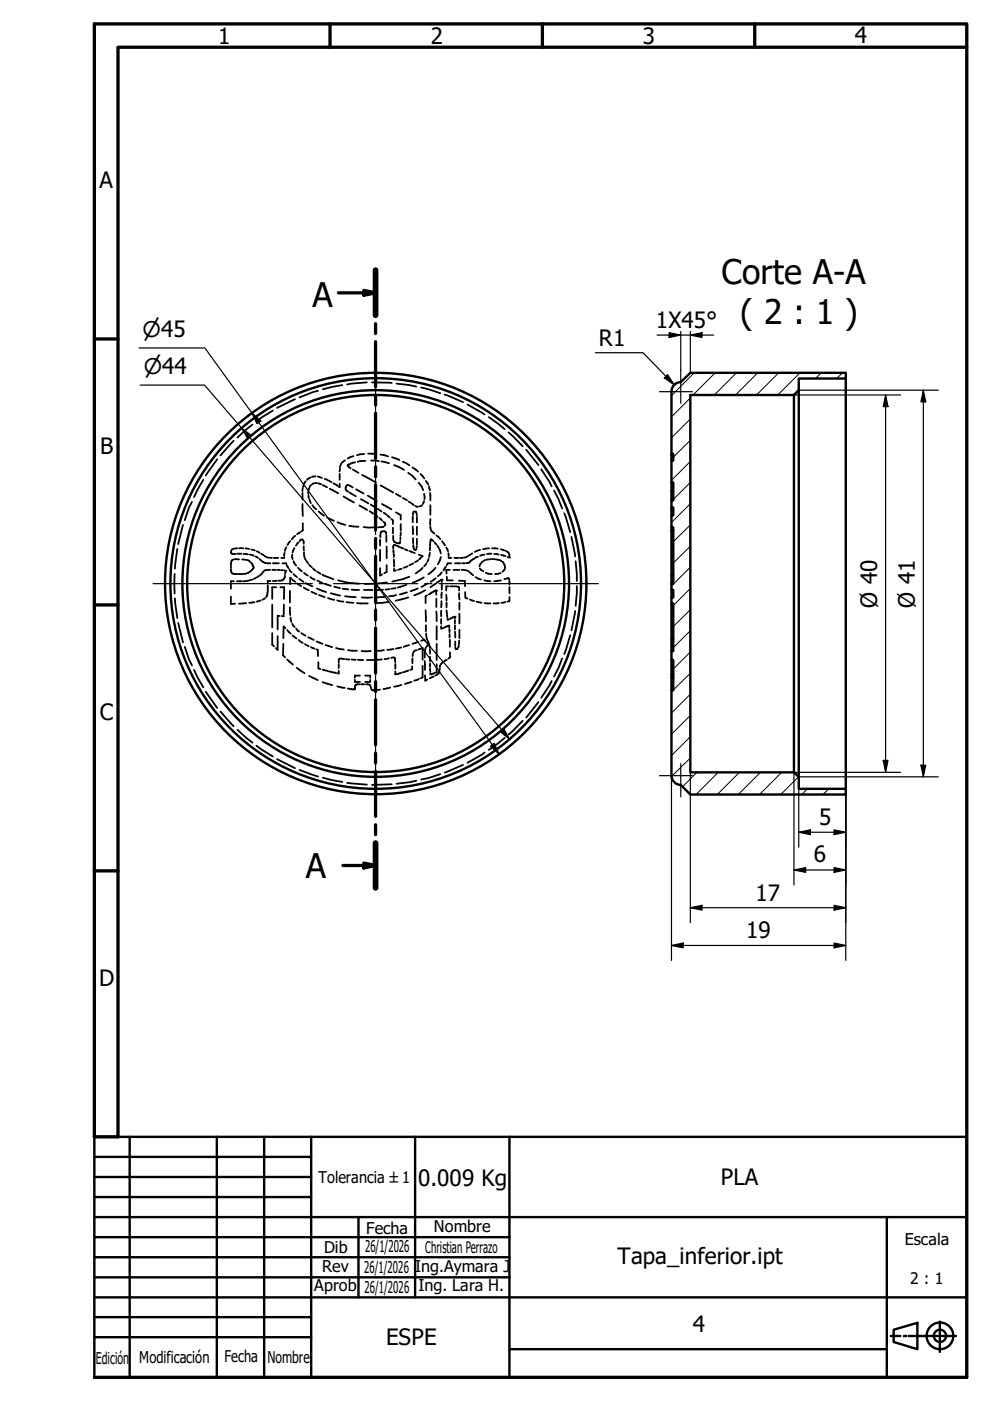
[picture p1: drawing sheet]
<svg xmlns="http://www.w3.org/2000/svg" width="210mm" height="297mm" viewBox="0 0 210 297" stroke-linecap="round" stroke-linejoin="round" font-family="sans-serif">
<!-- layer: Sombreado (ISO) -->
<g fill="none" stroke="#000" stroke-width=".21">
<path d="M147.2 79l-4.8 4.9M151.6 79l-4.7 4.7M156.1 79l-4.7 4.7M160.7 79l-4.7 4.7M165.1 79l-4.7 4.7M169.6 79l-4.7 4.7M174.1 79l-1.2 1.2M178.6 79l-1.2 1.2M146.4 97.8l-4 4M146.4 93.3l-3.7 3.7M146.4 88.8l-4 4M146.4 84.4l-4 4"/>
<path d="M142.6 106.1l-.2 .2M146.4 115.8l-3.7 3.6M146.4 111.3l-3.7 3.6M146.4 106.8l-4 4M146.4 102.3l-3.7 3.6M146.4 138.2l-3.7 3.6M146.4 133.7l-3.7 3.6M146.4 129.3l-3.7 3.5M146.4 124.8l-3.7 3.6M146.4 120.3l-4 4M142.7 146.4l-.3 .3M146.4 156.2l-4 4"/>
<path d="M146.4 151.7l-4 4M146.4 147.2l-4 4M146.4 142.7l-3.7 3.6M146.4 160.7l-4 3.9M147.8 163.8l-3.1 3M152.3 163.8l-4.7 4.7M156.8 163.8l-4.7 4.7M161.2 163.8l-4.7 4.7M165.7 163.8l-4.7 4.7M169.3 164.7l-3.8 3.8M171.2 167.2l-1.2 1.3M175.7 167.2l-1.2 1.3"/>
<path d="M179.3 168.1l-.3 .4"/>
</g>
<!-- layer: Oculto (ISO) -->
<g fill="none" stroke="#000" stroke-width=".38">
<path d="M46 97.4l-2.4 3.4M49.5 93.5l-2.8 3.1M53.5 90l-3.1 2.8M57.8 87l-2.4 1.6-1 .8M62.5 84.6l-3.8 1.9M67.4 82.9l-3.9 1.4M72.1 99.2l-.1 .7M72.2 98.7l-.1 .3M72.4 98.2l-.1 .3M72.6 81.6l-4.1 .9M73.2 97.6l-.7 .5M73.7 98.7l.1 .2"/>
<path d="M73.9 98.5l-.2 .2M73.9 98.9l.5 .4M74.1 98.4l-.2 .1M74.5 98.2l-.3 .1M74.8 99.6l1.2 .7M74.9 96.7l-1.2 .5M75.3 98l-.6 .2M77.2 96.3l-1.5 .2M77.5 97.7l-1.7 .2M77.8 81.1l-4.2 .4M78 96.2l1.8 .1M78.7 97.6l1.6 .2"/>
<path d="M78.9 81.1l4.2 .1M80.6 96.4l1.7 .4M80.8 97.8l1.7 .4M83.1 97l1.6 .5M83.6 98.6l2.1 1M84.1 81.3l4.2 .7M85.4 97.9l1.4 .8M87.4 99.1l1.2 .9M89.3 82.2l4 1.2M94.3 83.7l3.9 1.6M99.1 85.8l3.6 2.1M103.6 88.4l3.4 2.6"/>
<path d="M107.8 91.7l3 2.9M111.6 95.4l2.6 3.2M114.7 99.5l2.3 3.6M37.6 116.4l-.5 4.2M38.8 111.3l-1 4.1M40.7 106.4l-.6 1.2-.9 2.7M43.1 101.7l-2 3.7M49 119.9v.5M49 119.4v.3M49 116.9v.2M49 117.2l.1 .1M49.1 119l-.1 .2"/>
<path d="M49.1 116.5l-.1 .3M49.1 117.4l.2 .1M49.2 118.8l-.1 .1M49.5 117.5h.5M49.5 118.6l-.2 .1M49.6 116.3l-.3 .1M49.7 118.6h1M50.3 117.4h.9M50.4 116.3h-.6M50.7 116.3h.9M51.3 118.6l1 .1M51.6 117.5h1"/>
<path d="M52 116.3l.8 .1M52.5 118.7l.2 .2M52.8 118.9l.2 .3M53 117.6l.8 .2M53.2 119.3l.3 .3M53.3 116.5l.7 .2M53.5 119.7l.1 .2M54.1 118l.6 .3M54.4 116.9l.7 .3M55.1 118.5l.4 .4M55.4 117.4l.5 .3M55.6 119l.3 .2"/>
<path d="M56.1 117.8l.3 .2M56.1 119.3l.4 .1M56.5 118.1l.4 .1M56.6 119.4h.7M57.1 118.2l.6 .1M57.8 119.4h1.3M58 118.3h1M59.9 119.4h.7l.2 .3M60.3 118.1v.2h-.7M60.3 117.2v.6M60.7 116l-.3 .8M60.8 119.9l.4 .5"/>
<path d="M61.5 114.7l-.5 .9M62 117.6v.9M62.2 119l.6 .9M62.4 116.2l-.4 .9M62.6 113.6l-.8 .7M63.3 115l-.6 .7M63.7 112.8l-.7 .5M63.9 114.4l-.3 .3M64 114.3l.3 .2M64.1 104.5v1.4M64.1 106.9l.1 2.5M64.2 103.5l-.1 .6"/>
<path d="M64.2 110.9v1.5l-.3 .2M64.3 114.7l.1 .6M64.4 115.8l.1 .9M64.4 102.8l-.1 .4M64.5 117.1v.6M64.5 117.8l.1 .4M64.6 118.4l.2 .3M64.8 102l-.3 .5M65 118.9l.3 .5M65.4 105l.1 .6M65.4 104.1l-.1 .6M65.5 119.7l.6 .6"/>
<path d="M65.6 105.8l.3 .9M65.6 103.4l-.1 .5M65.8 101.3l-.7 .4M66 102.9l-.3 .3M66.2 107.1l.9 .9M66.5 102.5l-.3 .2M66.9 101l-.8 .1M67.2 102.4l-.5 .1M67.4 101l.9 .3M67.4 102.5l.7 .2M67.6 108.4l1.1 .9M68.4 102.9l.9 .4"/>
<path d="M68.8 101.5l.7 .3M69.3 109.7l1.5 .7M69.7 101.9l.6 .3M69.9 103.6l1.8 1M70.7 102.5l.5 .2M71.3 102.8l.3 .2M71.6 110.7l1.6 .6M72 102.5v.8l-.2-.1M72 100.4v1.3M72.8 105.3l2.3 1.2M73.3 103.6l.1 .3M73.3 103.3v.2"/>
<path d="M73.4 103.1l-.1 .1M73.5 104l.4 .3M73.9 102.9h-.3l-.1 .1M74 102.9l.8 .5M74 111.5l2 .2M74.1 104.4l1.3 .8M75.5 103.7l1.6 .9M76.2 107.2l1.7 .9M76.5 105.8l1.6 .9M76.8 100.7l2.9 1.6M77.1 111.7l2.1 .1M78 105.1l1.9 1.1"/>
<path d="M78.4 108.4l.7 .5M78.6 107l1 .6M79.4 109.1l.7 .5M80.1 107.9l.8 .5M80.5 109.8l.5 .5M80.6 114.4v1.3M80.6 116.6v2.3M80.6 113.3v.7M80.7 102.9l2.7 1.5M80.8 112.8l-.1 .3M81 106.9l2 1.1M81.2 112.6l-.4 .2"/>
<path d="M81.3 110.6l.4 .3M81.3 108.7l.6 .4M81.3 112.6l.4 .1M81.4 111.6l-1.3 .2M81.7 111l-.1 .4M81.7 112.8l.2 .4M81.9 113.5v1.4M82 119.8v1.5l-.5 .2M82 115.9v2.4M82.1 109.3l.6 .5M83 110l.3 .3v.8M83.3 111.9v1.2"/>
<path d="M83.4 113.6v.6M83.4 115.9v.4M83.4 114.4l.1 .3M83.4 116.6v.5M83.4 117.4l.1 .7M83.5 114.8l.2 .1M83.5 118.6l.1 .7M83.6 115.6l-.2 .1M83.6 119.5v.6M83.6 115.6h.3M83.8 115l.2 .1M83.9 104.7l1.1 .6"/>
<path d="M83.9 108.6l1.1 .6v1M84.1 115.1l.2 .1M84.1 115.7l.2 .1M84.3 115.2h.2M84.4 115.9l.4 .1M84.6 115.2h.1M84.8 114.8l-.1 .4M84.9 113.9v.6M85 112.9l-.1 .7M85 111.1v1.4M85 116.1l.5 .2M85.4 105.6l.9 .5"/>
<path d="M85.9 116.4l.5 .3M86.6 100.3l.8 .6 .7 .7M86.7 106.3l.5 .4M86.8 116.8l1.1 .5M87.4 106.8l.4 .3M87.5 111.6l.1 1.7M87.5 109.5v1.2M87.6 108.8v.4M87.6 114.1v1.1M87.6 119.4l-.8 .5M87.6 115.6l.1 .5M87.8 116.3l.1 .2"/>
<path d="M87.9 108.4l-.3 .2M87.9 116.6h.2M88 108.4l.3 .3M88.1 107.3l.5 .1M88.3 116.4l-.2 .2M88.3 108.8l.1 .5M88.4 115.7l-.1 .5M88.4 114.2v1.2M88.4 111.7v1.7M88.4 109.6v1.2M88.6 118.8l-.6 .4M88.8 102.3l.6 .9 .3 .7"/>
<path d="M88.8 117.6l.8 .3-.2 .1M89.2 100.5l.8 1M89.3 118.2l-.4 .4M89.5 107.1l-.5 .3M89.9 106.2l-.2 .7M89.9 104.7l.1 1.1M90.3 102l.5 .7M90.4 119.4l-.5 .7M90.9 118.5l-.3 .6M90.9 103.1l.2 .9M91.1 117.2l-.1 .9M91.2 115.3v.4"/>
<path d="M91.2 116l-.1 .7M91.2 104.5v1.6M91.2 107.1v2M91.2 111.6l.1 .5M91.2 114.8v.3M91.2 110v1.3M91.3 114.4v.2M91.4 114.4h.1M91.4 112.3l.1 .3M91.6 114.5l.3 .2M91.6 112.7l.5 .4M92.1 115l.5 .5"/>
<path d="M92.5 113.5l.8 .8M92.8 115.7l.3 .6M93.2 116.4l.3 .9M93.5 118.1l-.7 1.5M93.7 114.7l.7 .9M94.6 116.1l.4 .8M95.1 117.3v.6M95.1 118.1v.2h.6M95.7 119.4h-.8l-.2 .4M96.3 118.3h1M96.5 119.4h1.1M98 119.4h.6"/>
<path d="M98.2 118.2l-.6 .1M98.7 118.2h-.3M99.2 119.4h-.4M99.3 117.9l-.4 .2M99.5 119.2l-.2 .1M99.7 119.1l-.1 .1M99.8 118.9l-.1 .1M100.1 117.3l-.7 .5M100.2 118.6l-.3 .2M100.6 118.3l-.3 .2M101.3 118l-.5 .3M101.8 116.6l-1.2 .4"/>
<path d="M101.9 119.5l-.2 .6M102.4 119l-.4 .4M102.7 117.6l-.9 .2M102.9 118.7l-.3 .2M103.7 116.3l-1.3 .1M103.8 118.6l-.6 .1M104 118.5h.5M104.2 117.4l-.9 .1M104.3 116.3h1.2M104.7 118.5l.3 .1M104.8 117.5l.9 .1M105.2 118.6l.4 .1"/>
<path d="M105.7 118.7l.3 .1M106.1 118.9l.3 .1M106.2 116.4l.7 .3M106.2 117.7l1 .2M106.6 119.1l.2 .3M106.9 119.6l.1 .4M107.2 116.8l.3 .2M107.6 117l.2 .1M107.8 117.2l.1 .2M107.9 117.5l.1 .3M108 118l.1 .2-.5-.1M117.5 104l.9 1.7 .8 2.1"/>
<path d="M119.6 108.8l1.3 4M121.2 113.8l.7 4.2M122 119l.3 4.2M37 121.7v4.1M37.1 126.9l.5 4.1M37.8 132.1l1 4.1M39.2 137.1l.9 2.7 .6 1.3M49 120.7v.4M49 126.5v1.6l.8-.1M49 121.2l.1 .2M49.1 121.5l.2 .1M49.4 121.7h.3"/>
<path d="M49.6 123.2h-.6v1.6M49.7 121.7h.3M50.2 121.7h.3M50.2 123.2h1M50.7 121.7h.4M51.6 121.7h-.4M52.2 123.2h-.6M52.2 127.9l-1.5 .1M52.2 121.6l-.4 .1M52.6 121.5h-.2M52.9 123l-.5 .2M53 121.2l-.2 .1"/>
<path d="M53.4 120.8l-.3 .3M53.6 122.9l-.5 .1M53.7 120l.1 .2M53.7 120.5l-.2 .2M53.8 120.3l-.1 .1M54 127.7l-1.2 .1M54.3 122.5l-.5 .2M54.8 122.2l-.3 .2M55.2 121.8l-.2 .3M55.2 127.3l-.8 .3M55.6 121.6l-.2 .2M55.8 121.3l-.2 .2"/>
<path d="M56 121l-.1 .2M56.2 126.9l-.6 .3M56.5 120.9l-.4 .1M56.6 126.3l-.2 .3M56.7 126l-.1 .2M56.8 124.1v.7M56.8 125v.3M56.8 125.5l-.1 .3M57.3 120.8l-.7 .1M57.3 123.2h-.5v.4M57.7 120.8h.8M57.7 134.2v2.5l.4 .3"/>
<path d="M57.7 128.2v4.8M58.5 124.5h-.8v2.5M58.7 123.1l-.9 .1M58.8 120.8l.5 .1M58.9 134.9v2.9l-.4-.4M59 123.1h.4M59.3 130.6l-.4-.1v3M59.4 124.5h.9l-.1 2.5M59.6 120.9h.4M59.8 123l-.2 .1M60.1 136.5l-.1 2.4 .5 .5M60.1 122.9l-.2 .1"/>
<path d="M60.2 128.2l-.1 2.5-.3-.1M60.3 121h.2M60.3 122.6l-.2 .2M60.4 122l-.1 .5M60.5 133.2l-.4-.4v2.5M60.5 121v.1M60.5 121.3v.4M60.9 139.8l1.2 1.1M60.9 133.6l.8 .8M61.3 120.7l.5 .6M61.5 128.8v1.6M61.5 125.3v2.4"/>
<path d="M61.6 130.9l.2 1M61.8 122.7l-.3-.2v1.4M62 132.3l.5 .7M62 122.9l.6 .5M62 134.7l.9 .7M62.2 121.7l.8 .7M62.8 133.3l.6 .6M63 123.7l.9 .6M63.2 120.4l.8 .7M63.3 135.7l.9 .6M63.4 122.7l.9 .7M63.9 134.2l.9 .6"/>
<path d="M64.4 124.6l1.1 .5M64.5 121.5l.8 .5M64.6 136.6l.9 .4M64.8 123.6l1.4 .7M65.3 135.1l1.2 .6M65.8 122.4l.9 .5M65.9 137.2l.8 .3M66 125.5l1.1 .5M66.4 120.5l.5 .5M67.1 137.7l.3 .1v1.3M67.1 136l1.3 .5M67.2 124.8l2 .7"/>
<path d="M67.2 121.2l.7 .5M67.3 123.1l1.1 .5M67.6 126.2l1.2 .4M68.3 121.8l2.4 1M68.9 123.8l1.3 .4M69 136.8l1.4 .4M69.5 126.8l1.4 .4M70.1 125.8l2 .5M70.9 124.4l1.2 .3M71.2 137.4l1.7 .3M71.5 127.3l1.3 .3M71.7 123l2.1 .6 2.3 .1"/>
<path d="M71.8 139.9v.5M71.9 139.7l-.1 .1M71.9 139.6h.2M72.2 139.6l.3 .1M72.6 139.7h.4M72.6 124.8l1.3 .2M73.2 126.4l2.2 .2M73.3 139.7l.8 .1M73.5 127.7l1.4 .1M73.8 137.8l1.9 .2M74.5 139.8l.9 .1M74.5 125l1.6 .1"/>
<path d="M75.7 127.9h2.3M75.9 139.9h1.1M76.6 138h2M76.7 126.7h2.2M77.2 125.1h1.8M77.8 139.9h1.4M80.6 120.4v1.6l.4-.2M81 139.8l-1.2 .1M81.2 125l-1.3 .1M81.4 137.8l-1.8 .2M81.7 126.5l-1.8 .2M82 123.5l-4.7 .3"/>
<path d="M82.4 127.6l-2.9 .3M82.5 139.6l-1 .1M82.6 124.9l-.9 .1M83.4 139.4l-.5 .1M83.4 137.6l-1.3 .2M83.6 139.4v.1M83.6 120.6v.4h.3M83.7 139.6l.1 .1M83.8 139.9v.5M83.9 124.7l-.9 .1M84 126.2l-1.5 .2M85.1 137.3l-1.2 .2"/>
<path d="M85.2 120.6l-.8 .2M86.2 124l-1.9 .6M86.3 125.6l-1.5 .4M86.4 120.1l-.8 .3M86.6 126.7l-2.7 .7M86.7 136.8l-1.1 .3M86.8 122.3l-1.4 .5-2.2 .5M87.4 139.6v1M87.6 138.5l-.1 .6M87.8 138.1l-.2 .3M88.4 137.8l-.5 .2M88.6 124.8l-1.5 .5"/>
<path d="M88.6 136.1l-1.2 .4M89.2 137.5l-.5 .2M89.3 135.9l.6-.3 .3 .3M89.4 137.5l.2-.1v2.5M89.6 120.4l-1.5 1.2M89.9 122.4l-2.4 1.2M90 138.4v1M90.2 137.7l-.1 .5M90.2 125.1l-2.4 1.1M90.2 129.4l.1 2.3M90.3 137.3l-.1 .2M90.3 132.6v1.2"/>
<path d="M90.4 134.3v.6M90.4 135.2l.2 .4M90.6 126.2l-.4 .2v1.5M90.6 136.3l.4 .3-.2 .2M90.7 135.8l.1 .3M90.7 136.9l-.3 .2M90.7 123.7l-1.4 .7M90.9 136.3l.1 .4M91.1 136.9v.5M91.1 137.7l.1 .9M91.2 139.2v1M91.4 125.7l-.5 .3"/>
<path d="M91.8 125.5l-.3 .2M92.1 125.3l-.2 .2M92.3 125.2l-.1 .1M92.3 120.4l-1.5 1.4M92.4 125.2l.1 .9M92.4 122.6l-1.1 .8M92.5 123.7l-1.3 .8M92.5 129.7l.1 2M92.5 126.9v1.8M92.6 132.8v2.8M92.6 136.5v3.4M92.9 123.4l-.3 .2"/>
<path d="M93.3 123.1l-.3 .2M93.5 122.9l-.1 .1M93.5 132.8l.1 .5M93.5 129.5v1.2M93.5 131.2v1.1M93.6 127.4l-.1 1.4M93.7 122.9v.5M93.7 123.9v1.1M93.7 125.6l-.1 1.2M93.7 121.3l-.9 .9M93.9 133.2l-.2 .1M94.2 133l-.2 .1"/>
<path d="M94.6 132.9l-.2 .1M94.6 120.1l-.6 .9M94.6 126.1l.1 1.3M94.7 129.4v.8M94.7 127.7v1.1M94.7 130.4l.2 .5M94.7 122.3v.7h1.3M94.7 139.9l-.5 .4M94.8 132.8h-.2M94.9 131.2v.2l.2-.1M95.1 132.7l-.2 .1M95.1 124.3h-.5v.9"/>
<path d="M95.1 132.6h.1v.4M95.2 133.3l.1 .7M95.3 134.4v.8M95.4 135.6v1.5M95.4 138.3v1.1l-.3 .2M95.4 120.8h-.8l.1 .8M95.4 124.3h.6M95.7 131l-.3 .2M95.9 130.9l-.1 .1M96.1 130.9h-.1M96.1 120.8h1.3M96.2 124.3h.3"/>
<path d="M96.2 130.8l.2-.1 .1 .5M96.5 133.9v1.3M96.5 132.6v.9M96.5 131.5v.7M96.5 137.3l.1 .2M96.5 136v1M96.6 124.3l.3 .1M96.6 137.6h.2M97 124.4h.2M97 137.4l-.1 .2M97.3 124.5v.7M97.3 136.8l-.1 .5"/>
<path d="M97.3 123.1l1.3 .1v1.1M97.3 125.8l.1 1.3M97.3 135.8v.8M97.4 127.7v1.6M97.4 130.1v2.1M97.4 133.5v1.8M97.9 120.8l.7 .1M98.6 125.5l.1 1.2 .4 .2M98.7 120.9l.4 .1M99.3 121.1l.2 .2M99.6 127.1l.9 .3M99.7 121.4l.6 .6"/>
<path d="M100.8 122.4l1.2 .5M101 127.6l1.1 .2M101.7 120.5l.8 .6M102.7 123l1.3 .2M102.7 127.9h1.3M103 121.5l1.3 .2M105.8 127.9h-1.2M106.2 121.5l-1.2 .2M106.2 123l-1.4 .2M107 120.6l-.4 .6M107.1 120.1v.4M107.2 127.6l-.9 .2"/>
<path d="M107.7 122.6l-.8 .2M107.8 122.6l.1 .1M107.9 122.7l.1 .3M108 123.2v.7M108 124.4v1.4M108 126.6v.8l-.4 .2M119.2 139.6l-.8 2.1-.9 1.7M120.9 134.7l-1.3 4M121.9 129.5l-.7 4.2M122.3 124.3l-.3 4.1M41.1 142l2 3.7M43.6 146.7l2.4 3.4"/>
<path d="M46.7 150.9l2.8 3.1M50.4 154.7l3.1 2.8M54.4 158.1l3.4 2.3M62.9 141.6l1.7 1.1M65.5 143.3l1.9 .9M67.5 140.4v1.3l.4 .1M68.4 142l.6 .2M68.4 144.6l2 .7M69.2 142.2l.3 .1M69.7 142.4h.5M70.3 142.5h.4M70.8 142.6l.4 .1"/>
<path d="M71.5 145.5l1.6 .3M71.8 142.2v.6l-.3-.1M71.8 140.8v.9M73.7 146l.7 .1M74.5 146.1l.2 .1M74.9 146.2h.2M75.2 146.1l-.1 .1M75.2 144.1v.5h1.1M75.2 145.5v.3M75.2 145.9v.1M75.4 145.3l-.1 .1M75.6 145.1l-.2 .1"/>
<path d="M75.7 145.1h.5M76.3 143.2h-1.1v.5M76.5 145.1h.7M77.4 143.2h1.1v.5M77.6 145.1h.4M78.2 145.1l.2 .1M78.4 145.3l.1 .2M78.5 144.1v.5h-1.1M78.6 145.6l.1 .3M78.7 146l.1 .2M78.9 146.3l.1 .1M79.1 146.4h.3"/>
<path d="M80.6 146.2l-1 .2M82.7 145.8l-1.4 .3M83.8 140.8v1M83.8 142.4v.6l.2-.1M84.5 142.8l-.3 .1M85.1 142.7l-.5 .1M85.1 145.2l-1.5 .4M85.9 142.4l-.5 .1M86.6 142.2l-.6 .2M87.2 144.6l-1.3 .4M87.4 141.3v.6l-.4 .1M88.8 143.9l-1 .4"/>
<path d="M89.6 141.1v2.5l-.4 .2M90 140.1l.1 1.9M90.1 143.2l.1 1.1 .4-.2M91.2 140.6v.8M91.2 141.7v.7M91.2 142.7v.3h.2M91.4 142.9h.2M91.8 142.8l-.1 .1M91.9 143.4l-.8 .4M92.2 142.7l-.3 .1M92.6 140.8v1.7l-.2 .1M92.7 143l-.4 .2"/>
<path d="M93 142.7l-.2 .2M93.2 142.2l-.1 .4M93.2 141.7v.3M93.3 141.1v.3M93.5 140.8l-.1 .2M93.9 140.4l-.2 .2M102.7 159.6l-3.6 2.1M107 156.4l-3.4 2.6M110.8 152.8l-3 3M114.2 148.8l-2.6 3.3M117 144.4l-.5 1-1.8 2.5M58.7 161l3.8 1.9"/>
<path d="M63.5 163.2l3.9 1.4M68.5 164.9l4.1 .9M73.6 166l4.2 .4M83.1 166.3l-4.2 .1M88.3 165.5l-4.2 .7M93.3 164.1l-2.4 .9-1.6 .3M98.2 162.2l-3.9 1.6"/>
</g>
<g fill="#000">
<circle cx="73.7" cy="98.7" r=".19"/>
<circle cx="60.5" cy="121" r=".19"/>
<circle cx="92.4" cy="125.2" r=".19"/>
<circle cx="92.5" cy="125.3" r=".19"/>
<circle cx="93.6" cy="122.9" r=".19"/>
<circle cx="96.4" cy="130.8" r=".19"/>
</g>
<!-- layer: Visible (ISO) -->
<g fill="none" stroke="#000" stroke-width=".51">
<path d="M142.4 83v13.3h.3v1.3h-.3v4.7h.3v3.8h-.3v1.5h.3v1.7h-.3v2.5h.3v11.9h-.3v1.4h.3v1.6h-.3v1.2h.3v10.1h-.3v1.9h.3v6.5h-.3v18.1M142.4 96.3v1.3M144.3 81l2.1-2h32.9v1.2h-9.9v2.5l-1.1 1M144.4 81a2 2 0 0 0-2 2M168.3 83.7h-21.9v80.1h21.9l1.1 .9v2.5h9.9v1.3h-32.9l-2.1-2.1M168.3 83.7v80.1M169.4 82.7v82M179.3 80.2v87M142.4 107.6v1.7M142.4 102.3v3.8M142.4 112.6v11.1M142.4 111.8v.8"/>
<path d="M142.4 112.6h.3M142.4 139.9v3.1h.3M142.4 127.9v7.7h.3M142.4 135.6v2.4M142.4 125.1v1.6M142.4 122h.3M142.4 143v.6h.3M142.4 143.6v2.8M142.4 164.4a2 2 0 0 0 2 2"/>
<circle cx="79.7" cy="123.7" r="44.7"/>
<circle cx="79.7" cy="123.7" r="43.5"/>
<circle cx="79.7" cy="123.7" r="41"/>
<circle cx="79.7" cy="123.7" r="40"/>
</g>
<circle cx="142.4" cy="123.7" r=".25" fill="#000"/>
<g fill="none" stroke="#000" stroke-width=".7">
<path d="M79.6 57.3v9.6M71.8 62.1h7.8M77.2 61.6l2.4 .5-2.4 .5zM79.6 68.6v2.1M79.6 72.4v9.6M79.6 83.8v2.1M79.6 87.6v9.6M79.6 99v2.1M79.6 102.8v9.6M79.6 114.2v2.1M79.6 118v9.6M79.6 129.3v2.1"/>
<path d="M79.6 133.1v9.6M79.6 144.5v2.1M79.6 148.4v9.5M79.6 159.7v2.1M79.6 163.6v9.5M79.6 174.9v2.1M79.6 178.7v9.6M72.7 183.5h6.9M77.2 183l2.4 .5-2.4 .5z"/>
</g>
<path d="M79.6 57.3v9.6M79.6 178.7v9.6" fill="none" stroke="#000" stroke-width="1.2"/>
<path d="M77.2 61.6l2.4 .5-2.4 .5zM77.2 183l2.4 .5-2.4 .5z" fill="#000"/>
<g fill="none" stroke="#000" stroke-width=".51">
<path d="M20 241h185v51h-185zM20 253.8h46M20 249.5h46M20 245.3h46M20 258h185M27.5 241v51M46 241v51M56 241v51M66 241v51M76 258v17.1M88 241v34.1M108 241v51"/>
<path d="M188 258v34M20 270.8h88M20 266.6h88M20 262.3h88M20 279.3h46M20 275.1h185M20 283.5h46M108 286.1h80M188.8 283.3h2.1M189.5 281.9l5-1.4v5.6l-5-1.6zM191.6 283.3h.6M192.7 283.3h5.5"/>
<path d="M198.5 283.3h.3M199 283.3h.3v.1M199.3 283v.3h.2M199.3 280.2v2M199.3 282.5v.3M199.3 283.7v.3M199.3 284.3v2.3M199.8 283.3h.2M200.3 283.3h2.4"/>
<circle cx="199.3" cy="283.2" r="2.83"/>
<circle cx="199.3" cy="283.2" r="1.3"/>
</g>
<!-- layer: Borde (ISO) -->
<path d="M70 5.1v4.9M115 5.1v4.9M160 5.1v4.9M205 10h-180v231h-5v-235.9h185v286.9h-185M20 71.9h5M20 128.3h5M20 184.6h5" fill="none" stroke="#000" stroke-width=".7"/>
<!-- layer: Cota (ISO) -->
<g fill="none" stroke="#000" stroke-width=".25">
<path d="M29.5 73.8h13.9l62.5 86.1M126.2 74.8h10.1l6.6 6.8M139.3 71h12M141.9 70.5l2.4 .5-2.4 .6zM144.3 70.3v8.2M146.4 71l2.4-.5v1.1zM146.4 70.3v8.7M29.7 81.6h13.7l64.6 75.1M51.2 90.8l2.1 1.5-.8 .7zM53.4 87.6l1.9 1.7-.8 .5zM140.8 80.1l.7-.7 1.4 2.2zM168.3 83.7h22.6"/>
<path d="M169.4 82.7h29.5M187.8 83.7l.5 2.5h-1zM187.8 83.7v80.1M195.8 82.7l.5 2.5h-1zM195.8 82.7v82M104 158.2l.8-.6 1.1 2.3zM106 155.1l.8-.6 1.2 2.2zM142.4 164.5v39.1M146.4 163.8v.5M146.4 164.5v31.1M169.4 176.5l2.4-.6v1.1zM169.4 176.5h9.9"/>
<path d="M176.8 175.9l2.5 .6-2.5 .5zM179.3 167.2v36.4M187.3 161.2h1l-.5 2.6zM190.9 163.8h-22.6v23.8M195.3 162.2h1l-.5 2.5zM198.9 164.7h-29.5v14.9M146.4 192.5l2.4-.6v1.1zM146.4 192.5h32.9M168.3 184.5l2.5-.6v1.1zM168.3 184.5h11M176.8 199.9l2.5 .6-2.5 .5zM176.8 191.9l2.5 .6-2.5 .5z"/>
<path d="M176.8 183.9l2.5 .6-2.5 .5zM142.4 200.5l2.4-.6v1.1zM142.4 200.5h36.9"/>
</g>
<g fill="#000">
<path d="M141.9 70.5l2.4 .5-2.4 .6zM146.4 71l2.4-.5v1.1zM51.2 90.8l2.1 1.5-.8 .7zM53.4 87.6l1.9 1.7-.8 .5zM140.8 80.1l.7-.7 1.4 2.2zM187.8 83.7l.5 2.5h-1zM195.8 82.7l.5 2.5h-1zM104 158.2l.8-.6 1.1 2.3zM106 155.1l.8-.6 1.2 2.2zM169.4 176.5l2.4-.6v1.1zM176.8 175.9l2.5 .6-2.5 .5zM187.3 161.2h1l-.5 2.6z"/>
<path d="M195.3 162.2h1l-.5 2.5zM142.4 200.5l2.4-.6v1.1zM146.4 192.5l2.4-.6v1.1zM168.3 184.5l2.5-.6v1.1zM176.8 191.9l2.5 .6-2.5 .5zM176.8 183.9l2.5 .6-2.5 .5zM176.8 199.9l2.5 .6-2.5 .5z"/>
</g>
<!-- layer: Marca de centro (ISO) -->
<g fill="none" stroke="#000" stroke-width=".25">
<path d="M79.6 76.5v33.8M144.3 78.5v7M139.8 83h7M79.6 111.8v1.5M79.6 114.8v17.8M32.4 123.7h33.8M67.7 123.7h1.5M70.7 123.7h17.9M79.6 134.2v1.5M79.6 137.1v33.8M90 123.7h1.6M93.1 123.7h33.8"/>
<path d="M139.8 164.5h7M144.3 161.9v7.1"/>
</g>
<g font-size="7.2">
<text x="66.2" y="65.1">A</text>
<text x="153" y="60.1">Corte A-A</text>
<text x="156.9" y="68.8">( 2 : 1 )</text>
<text x="64.8" y="186.1">A</text>
</g>
<g font-size="4.8">
<text x="46.2" y="9.3">1</text>
<text x="91.4" y="9.3">2</text>
<text x="136.3" y="9.3">3</text>
<text x="181.2" y="9.2">4</text>
<text x="21.1" y="39.9">A</text>
<text x="139.1" y="69.5">1X45°</text>
<text x="127" y="73.3">R1</text>
<text x="21.2" y="96.3">B</text>
<text x="186" y="128.8" transform="rotate(-90 186 128.8)">Ø 40</text>
<text x="194" y="128.8" transform="rotate(-90 194 128.8)">Ø 41</text>
<text x="21.1" y="152.6">C</text>
<text x="173.7" y="174.9">5</text>
<text x="172.5" y="182.9">6</text>
<text x="160.2" y="190.9">17</text>
<text x="158.2" y="198.9">19</text>
<text x="21" y="209.2">D</text>
<text x="88.6" y="251.5">0.009 Kg</text>
<text x="152.8" y="251.3">PLA</text>
<text x="130.9" y="268">Tapa_inferior.ipt</text>
<text x="81.9" y="285.2">ESPE</text>
<text x="146.9" y="282.4">4</text>
</g>
<g font-size="4.6">
<text x="30.2" y="71.4">⌀45</text>
<text x="30.5" y="79.2">⌀44</text>
</g>
<g font-size="3.4">
<text x="67.6" y="250.8">Tolerancia ±1</text>
<text x="77.7" y="261.5">Fecha</text>
<text x="92" y="261.3">Nombre</text>
<text x="191.8" y="263.9">Escala</text>
<text x="68.3" y="269.7">Rev</text>
<text x="68.7" y="265.7">Dib</text>
<text x="77.2" y="269.8">26/1/2026</text>
<text x="77.4" y="265.4">26/1/2026</text>
<text x="88" y="269.7">Ing.Aymara J</text>
<text x="90.2" y="265.6">Christian Perrazo</text>
<text x="66.6" y="273.8">Aprob</text>
<text x="77.3" y="274.1">26/1/2026</text>
<text x="88.7" y="273.8">Ing. Lara H.</text>
<text x="193" y="272.3">2 : 1</text>
<text x="20.3" y="289.3">Edición</text>
<text x="29.5" y="289">Modificación</text>
<text x="47.6" y="288.8">Fecha</text>
<text x="56.7" y="289">Nombre</text>
</g>
</svg>
